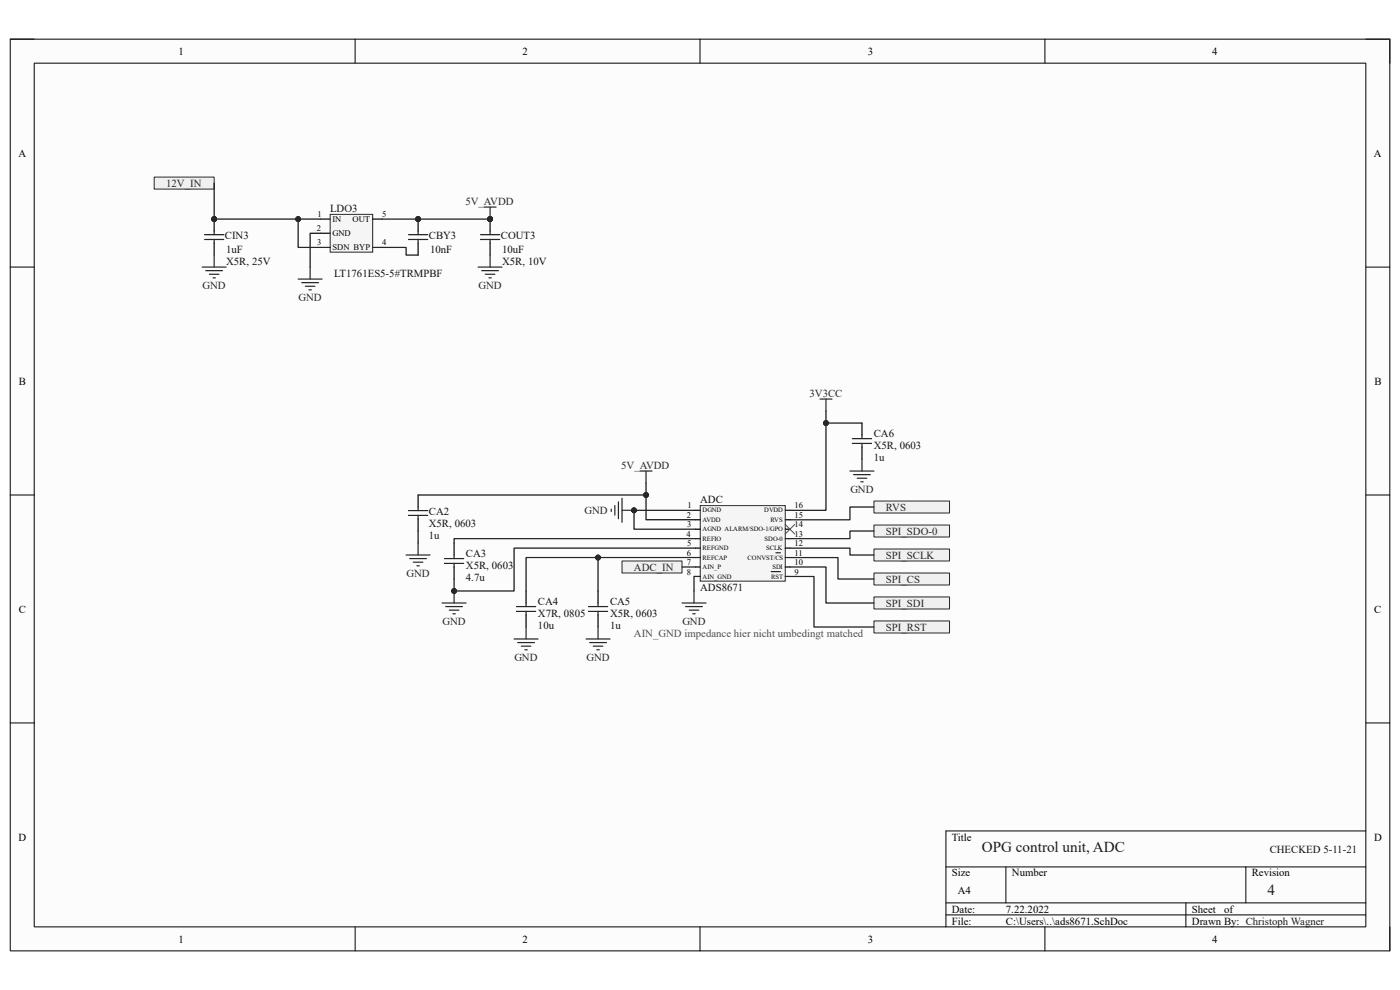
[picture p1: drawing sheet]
<svg xmlns="http://www.w3.org/2000/svg" width="297mm" height="210mm" viewBox="0 0 297 210" stroke-linecap="round" stroke-linejoin="round" font-family="sans-serif">
<path d="M2.2 8.3h292.7v193.4h-292.7z" fill-rule="evenodd" fill="#fcfcfc"/>
<path d="M2.2 8.3h292.7v193.4h-292.7z" fill="none" stroke="#000" stroke-width=".21"/>
<path d="M7.3 13.4h282.5v183.2h-282.5z" fill-rule="evenodd" fill="#fcfcfc"/>
<g fill="none" stroke="#000" stroke-width=".21">
<path d="M2.2 8.3h5.1M7.3 13.4h282.5v183.2h-282.5zM75.3 8.3v5.1M148.5 8.3v5.1M221.7 8.3v5.1M289.8 8.3h5.1v5.1M2.2 56.7h5.1M289.8 56.7h5.1M2.2 105h5.1M289.8 105h5.1M2.2 153.4h5.1M289.8 153.4h5.1"/>
<path d="M289.8 176.3h-89.1v20.3M75.3 196.6v5.1M148.5 196.6v5.1M200.7 183.9h89.1M200.7 191.5h89.1M200.7 194.1h89.1M213.4 183.9v7.6M221.7 196.6v5.1M251.6 191.5v5.1M264.3 183.9v7.6M294.9 196.6v5.1"/>
</g>
<path d="M148.6 107.3h18v16h-18z" fill-rule="evenodd" fill="#f5f5f5"/>
<path d="M148.6 107.3h18v16h-18z" fill="none" stroke="#262626" stroke-width=".21"/>
<g fill="none" stroke="#000" stroke-width=".25">
<path d="M147.6 108.3h1M147.6 110.3h1M147.6 112.3h1M147.6 114.3h1M147.6 116.3h1M147.6 118.3h1M166.6 108.3h1M166.6 110.3h1M166.6 112.3h1M166.6 114.3h1M166.6 116.3h1M166.6 118.3h1"/>
<path d="M147.6 120.3h1M147.6 122.3h1M166.6 120.3h1M166.6 122.3h1"/>
</g>
<path d="M164.6 117.3h1M163.6 121.3h2" fill="none" stroke="#000" stroke-width=".21"/>
<path d="M185.4 111.4h16v2.5h-16z" fill-rule="evenodd" fill="#f0f0f0"/>
<path d="M185.4 111.4h16v2.5h-16z" fill="none" stroke="#262626" stroke-width=".21"/>
<path d="M185.4 116.5h16v2.5h-16z" fill-rule="evenodd" fill="#f0f0f0"/>
<path d="M185.4 116.5h16v2.5h-16z" fill="none" stroke="#262626" stroke-width=".21"/>
<path d="M185.4 121.6h16v2.5h-16z" fill-rule="evenodd" fill="#f0f0f0"/>
<path d="M185.4 121.6h16v2.5h-16z" fill="none" stroke="#262626" stroke-width=".21"/>
<path d="M185.4 126.6h16v2.6h-16z" fill-rule="evenodd" fill="#f0f0f0"/>
<path d="M185.4 126.6h16v2.6h-16z" fill="none" stroke="#262626" stroke-width=".21"/>
<path d="M185.4 131.7h16v2.6h-16z" fill-rule="evenodd" fill="#f0f0f0"/>
<path d="M185.4 131.7h16v2.6h-16z" fill="none" stroke="#262626" stroke-width=".21"/>
<path d="M70 45.5h9.1v8h-9.1z" fill-rule="evenodd" fill="#f5f5f5"/>
<path d="M70 45.5h9.1v8h-9.1z" fill="none" stroke="#262626" stroke-width=".21"/>
<path d="M68 46.5h2M68 49.5h2M68 52.5h2M79.1 46.5h2M79.1 52.5h2" fill="none" stroke="#000" stroke-width=".25"/>
<path d="M102.7 43.9h2.5M104 43.9v2.6" fill="none" stroke="#262626" stroke-width=".25"/>
<circle cx="104" cy="46.5" r=".51" fill="#0e0e0e"/>
<circle cx="104" cy="46.5" r=".51" fill="none" stroke="#0e0e0e" stroke-width=".21"/>
<circle cx="45.4" cy="46.5" r=".51" fill="#0e0e0e"/>
<circle cx="45.4" cy="46.5" r=".51" fill="none" stroke="#0e0e0e" stroke-width=".21"/>
<path d="M45.4 46.5v2.5M45.4 51.6v2.5" fill="none" stroke="#000" stroke-width=".25"/>
<circle cx="45.4" cy="46.5" r=".51" fill="#0e0e0e"/>
<circle cx="45.4" cy="46.5" r=".51" fill="none" stroke="#0e0e0e" stroke-width=".21"/>
<path d="M43.4 49.8h4.1M43.4 50.8h4.1M45.4 49v.8M45.4 50.8v.8" fill="none" stroke="#1c1c1c" stroke-width=".25"/>
<circle cx="104" cy="46.5" r=".51" fill="#0e0e0e"/>
<circle cx="104" cy="46.5" r=".51" fill="none" stroke="#0e0e0e" stroke-width=".21"/>
<path d="M104 46.5v2.5M104 51.6v2.5" fill="none" stroke="#000" stroke-width=".25"/>
<circle cx="104" cy="46.5" r=".51" fill="#0e0e0e"/>
<circle cx="104" cy="46.5" r=".51" fill="none" stroke="#0e0e0e" stroke-width=".21"/>
<path d="M101.9 49.8h4.1M101.9 50.8h4.1M104 49v.8M104 50.8v.8" fill="none" stroke="#1c1c1c" stroke-width=".25"/>
<path d="M42.9 56.7h5.1M43.7 57.4h3.5M44.4 58.2h2.1M45.2 58.9h.5M45.4 54.1v2.6M101.4 56.7h5.1M102.2 57.4h3.6M103 58.2h2M103.7 58.9h.5M104 54.1v2.6" fill="none" stroke="#262626" stroke-width=".25"/>
<circle cx="88.7" cy="46.5" r=".51" fill="#0e0e0e"/>
<circle cx="88.7" cy="46.5" r=".51" fill="none" stroke="#0e0e0e" stroke-width=".21"/>
<path d="M88.7 46.5v2.5M88.7 51.6v2.5" fill="none" stroke="#000" stroke-width=".25"/>
<circle cx="88.7" cy="46.5" r=".51" fill="#0e0e0e"/>
<circle cx="88.7" cy="46.5" r=".51" fill="none" stroke="#0e0e0e" stroke-width=".21"/>
<path d="M86.7 49.8h4M86.7 50.8h4M88.7 49v.8M88.7 50.8v.8" fill="none" stroke="#1c1c1c" stroke-width=".25"/>
<path d="M63.2 59.2h5.1M64 60h3.6M65.8 56.7v2.5M64.8 60.7h2M65.5 61.5h.6" fill="none" stroke="#262626" stroke-width=".25"/>
<path d="M32.7 37.6h12.7v2.5h-12.7z" fill-rule="evenodd" fill="#f0f0f0"/>
<path d="M32.7 37.6h12.7v2.5h-12.7z" fill="none" stroke="#262626" stroke-width=".21"/>
<path d="M174 84.7h2.5M175.2 84.7v2.5" fill="none" stroke="#262626" stroke-width=".25"/>
<path d="M185.4 106.3h16v2.5h-16z" fill-rule="evenodd" fill="#f0f0f0"/>
<path d="M185.4 106.3h16v2.5h-16z" fill="none" stroke="#262626" stroke-width=".21"/>
<path d="M166.6 111.2l2 2.1M168.6 111.2l-2 2.1" fill="none" stroke="#4c4c4c" stroke-width=".21"/>
<path d="M135.8 99.9h2.5M137.1 99.9v2.6M86.2 117.7h5M86.9 118.5h3.6M87.7 119.3h2M88.7 115.2v2.5M129.7 108v.5M130.4 107.2v2.1M131.2 106.5v3.5M132 105.7v5.1M132 108.3h2.5M88.4 120h.6" fill="none" stroke="#262626" stroke-width=".25"/>
<path d="M88.7 105v2.6M88.7 110.1v2.5" fill="none" stroke="#000" stroke-width=".25"/>
<path d="M86.7 108.3h4M86.7 109.3h4M88.7 107.6v.7M88.7 109.3v.8" fill="none" stroke="#1c1c1c" stroke-width=".25"/>
<circle cx="134.5" cy="108.3" r=".51" fill="#0e0e0e"/>
<circle cx="134.5" cy="108.3" r=".51" fill="none" stroke="#0e0e0e" stroke-width=".21"/>
<path d="M96.3 115.2v2.5M96.3 120.3v2.5" fill="none" stroke="#000" stroke-width=".25"/>
<path d="M94.3 118.5h4.1M94.3 119.5h4.1M96.3 117.7v.8M96.3 119.5v.8" fill="none" stroke="#1c1c1c" stroke-width=".25"/>
<path d="M93.8 127.9h5.1M94.6 128.7h3.5M95.3 129.4h2.1M96.1 130.2h.5M96.3 125.4v2.5" fill="none" stroke="#262626" stroke-width=".25"/>
<circle cx="96.3" cy="125.4" r=".51" fill="#0e0e0e"/>
<circle cx="96.3" cy="125.4" r=".51" fill="none" stroke="#0e0e0e" stroke-width=".21"/>
<path d="M111.6 125.4v2.5M111.6 130.5v2.5" fill="none" stroke="#000" stroke-width=".25"/>
<path d="M109.6 128.7h4M109.6 129.7h4M111.6 127.9v.8M111.6 129.7v.8" fill="none" stroke="#1c1c1c" stroke-width=".25"/>
<path d="M132 119h12.7v2.6h-12.7z" fill-rule="evenodd" fill="#f0f0f0"/>
<path d="M132 119h12.7v2.6h-12.7z" fill="none" stroke="#262626" stroke-width=".21"/>
<g fill="none" stroke="#262626" stroke-width=".25">
<path d="M109.1 135.6h5.1M109.8 136.3h3.6M110.6 137.1h2M111.4 137.8h.5M111.6 133v2.6M124.3 135.6h5.1M125.1 136.3h3.6M125.9 137.1h2M126.6 137.8h.5M126.9 133v2.6M144.7 127.9h5.1M145.5 128.7h3.5"/>
<path d="M146.2 129.4h2.1M147 130.2h.5M147.2 125.4v2.5"/>
</g>
<path d="M126.9 125.4v2.5M126.9 130.5v2.5" fill="none" stroke="#000" stroke-width=".25"/>
<path d="M124.8 128.7h4.1M124.8 129.7h4.1M126.9 127.9v.8M126.9 129.7v.8" fill="none" stroke="#1c1c1c" stroke-width=".25"/>
<path d="M81.1 46.5h22.9" fill="none" stroke="#0e0e0e" stroke-width=".25"/>
<circle cx="104" cy="46.5" r=".51" fill="#0e0e0e"/>
<circle cx="104" cy="46.5" r=".51" fill="none" stroke="#0e0e0e" stroke-width=".21"/>
<circle cx="88.7" cy="46.5" r=".51" fill="#0e0e0e"/>
<circle cx="88.7" cy="46.5" r=".51" fill="none" stroke="#0e0e0e" stroke-width=".21"/>
<path d="M63.2 46.5v6h4.8M81.1 52.5h5.1v1.6h2.5" fill="none" stroke="#0e0e0e" stroke-width=".25"/>
<circle cx="63.2" cy="46.5" r=".51" fill="#0e0e0e"/>
<circle cx="63.2" cy="46.5" r=".51" fill="none" stroke="#0e0e0e" stroke-width=".21"/>
<path d="M45.4 38.8v7.7h22.6M68 49.5h-2.2v7.2" fill="none" stroke="#0e0e0e" stroke-width=".25"/>
<circle cx="63.2" cy="46.5" r=".51" fill="#0e0e0e"/>
<circle cx="63.2" cy="46.5" r=".51" fill="none" stroke="#0e0e0e" stroke-width=".21"/>
<circle cx="45.4" cy="46.5" r=".51" fill="#0e0e0e"/>
<circle cx="45.4" cy="46.5" r=".51" fill="none" stroke="#0e0e0e" stroke-width=".21"/>
<path d="M88.7 112.6v2.6M147.6 108.3h-13.1v4h13.1M167.6 116.3h12.7v1.4h5.1M167.6 118.3h10.2v4.5h7.6M185.4 107.6h-5.1v2.7h-12.7M185.4 112.6h-5.1v1.7h-12.7M167.6 120.3h7.6v7.6h10.2M167.6 122.3h5.1v10.7h12.7" fill="none" stroke="#0e0e0e" stroke-width=".25"/>
<circle cx="134.5" cy="108.3" r=".51" fill="#0e0e0e"/>
<circle cx="134.5" cy="108.3" r=".51" fill="none" stroke="#0e0e0e" stroke-width=".21"/>
<path d="M147.6 114.3h-51.3v.9M147.6 116.3h-38.5v9.1h-12.8v-2.6M144.7 120.3h2.9M147.6 122.3h-.4v3.1" fill="none" stroke="#0e0e0e" stroke-width=".25"/>
<circle cx="96.3" cy="125.4" r=".51" fill="#0e0e0e"/>
<circle cx="96.3" cy="125.4" r=".51" fill="none" stroke="#0e0e0e" stroke-width=".21"/>
<path d="M126.9 118.3v7.1" fill="none" stroke="#0e0e0e" stroke-width=".25"/>
<circle cx="126.9" cy="118.3" r=".51" fill="#0e0e0e"/>
<circle cx="126.9" cy="118.3" r=".51" fill="none" stroke="#0e0e0e" stroke-width=".21"/>
<path d="M182.9 89.7v2.6M182.9 94.8v2.6" fill="none" stroke="#000" stroke-width=".25"/>
<path d="M180.8 93h4.1M180.8 94.1h4.1M182.9 92.3v.7M182.9 94.1v.7" fill="none" stroke="#1c1c1c" stroke-width=".25"/>
<path d="M180.3 99.9h5.1M182.9 97.4v2.5M181.1 100.7h3.5M181.9 101.5h2M182.6 102.2h.5" fill="none" stroke="#262626" stroke-width=".25"/>
<path d="M88.7 105h48.4" fill="none" stroke="#0e0e0e" stroke-width=".25"/>
<circle cx="137.1" cy="105" r=".51" fill="#0e0e0e"/>
<circle cx="137.1" cy="105" r=".51" fill="none" stroke="#0e0e0e" stroke-width=".21"/>
<path d="M175.2 89.7h7.7" fill="none" stroke="#0e0e0e" stroke-width=".25"/>
<circle cx="175.2" cy="89.7" r=".51" fill="#0e0e0e"/>
<circle cx="175.2" cy="89.7" r=".51" fill="none" stroke="#0e0e0e" stroke-width=".21"/>
<path d="M147.6 118.3h-36v7.1" fill="none" stroke="#0e0e0e" stroke-width=".25"/>
<circle cx="126.9" cy="118.3" r=".51" fill="#0e0e0e"/>
<circle cx="126.9" cy="118.3" r=".51" fill="none" stroke="#0e0e0e" stroke-width=".21"/>
<path d="M137.1 102.5v7.8h10.5" fill="none" stroke="#0e0e0e" stroke-width=".25"/>
<circle cx="137.1" cy="105" r=".51" fill="#0e0e0e"/>
<circle cx="137.1" cy="105" r=".51" fill="none" stroke="#0e0e0e" stroke-width=".21"/>
<path d="M175.2 87.2v21.1h-7.6" fill="none" stroke="#0e0e0e" stroke-width=".25"/>
<circle cx="175.2" cy="89.7" r=".51" fill="#0e0e0e"/>
<circle cx="175.2" cy="89.7" r=".51" fill="none" stroke="#0e0e0e" stroke-width=".21"/>
<g font-size="3.2" fill="#1c1c1c">
<text x="208.3" y="180.6">OPG control unit, ADC</text>
<text x="268.9" y="189.8">4</text>
</g>
<g font-size="2.3">
<text x="37.9" y="11.6">1</text>
<text x="110.9" y="11.6">2</text>
<text x="184.1" y="11.6">3</text>
<text x="257.2" y="11.6">4</text>
<text x="3.9" y="33.2">A</text>
<text x="291.5" y="33.2">A</text>
<text x="4" y="81.6">B</text>
<text x="291.6" y="81.6">B</text>
<text x="4" y="130">C</text>
<text x="291.5" y="130">C</text>
<text x="3.9" y="178.3">D</text>
<text x="201.9" y="178.3">Title</text>
<text x="291.5" y="178.3">D</text>
<text x="201.9" y="185.9">Size</text>
<text x="214.7" y="185.9">Number</text>
<text x="265.6" y="185.9">Revision</text>
<text x="203.2" y="189.7">A4</text>
<text x="201.9" y="193.6">Date:</text>
<text x="201.9" y="196.1">File:</text>
<text x="213.4" y="193.6">7.22.2022</text>
<text x="213.4" y="196.1">C:\Users\..\ads8671.SchDoc</text>
<text x="252.8" y="193.6">Sheet</text>
<text x="252.9" y="196.1">Drawn By: Christoph Wagner</text>
<text x="259.7" y="193.6">of</text>
<text x="37.9" y="199.9">1</text>
<text x="110.9" y="199.9">2</text>
<text x="184.1" y="199.9">3</text>
<text x="257.2" y="199.9">4</text>
</g>
<g font-size="2.3" fill="#262626">
<text x="35.3" y="39.6">12V_IN</text>
<text x="98.7" y="43.4">5V_AVDD</text>
<text x="43" y="61.3">GND</text>
<text x="63.3" y="63.8">GND</text>
<text x="101.5" y="61.3">GND</text>
<text x="171.7" y="84.2">3V3CC</text>
<text x="131.8" y="99.4">5V_AVDD</text>
<text x="180.4" y="104.5">GND</text>
<text x="124" y="109">GND</text>
<text x="188" y="113.4">SPI_SDO-0</text>
<text x="188" y="108.3">RVS</text>
<text x="188" y="118.5">SPI_SCLK</text>
<text x="86.2" y="122.3">GND</text>
<text x="134.5" y="121">ADC_IN</text>
<text x="188" y="123.6">SPI_CS</text>
<text x="188" y="128.7">SPI_SDI</text>
<text x="93.9" y="132.5">GND</text>
<text x="144.8" y="132.5">GND</text>
<text x="188" y="133.8">SPI_RST</text>
<text x="109.1" y="140.1">GND</text>
<text x="124.4" y="140.1">GND</text>
</g>
<g font-size="2.3" fill="#0e0e0e">
<text x="70" y="45">LDO3</text>
<text x="47.7" y="50.8">CIN3</text>
<text x="48" y="53.6">1uF</text>
<text x="91" y="50.8">CBY3</text>
<text x="91.2" y="53.6">10nF</text>
<text x="106.3" y="50.8">COUT3</text>
<text x="106.5" y="53.6">10uF</text>
<text x="48" y="56.1">X5R, 25V</text>
<text x="70.9" y="58.7">LT1761ES5-5#TRMPBF</text>
<text x="106.5" y="56.1">X5R, 10V</text>
<text x="185.4" y="92.7">CA6</text>
<text x="185.4" y="95.2">X5R, 0603</text>
<text x="185.4" y="97.8">1u</text>
<text x="148.5" y="106.8">ADC</text>
<text x="91" y="109.3">CA2</text>
<text x="91" y="111.9">X5R, 0603</text>
<text x="91" y="114.4">1u</text>
<text x="98.8" y="118.2">CA3</text>
<text x="98.8" y="123.2">4.7u</text>
<text x="98.8" y="120.7">X5R, 0603</text>
<text x="148.5" y="125.3">ADS8671</text>
<text x="114.1" y="128.3">CA4</text>
<text x="114.1" y="130.9">X7R, 0805</text>
<text x="129.4" y="128.3">CA5</text>
<text x="129.4" y="130.9">X5R, 0603</text>
<text x="114.1" y="133.4">10u</text>
<text x="129.4" y="133.4">1u</text>
<text x="269.4" y="180.8">CHECKED 5-11-21</text>
</g>
<text font-size="2.3" fill="#4c4c4c" x="134.5" y="135">AIN_GND impedance hier nicht umbedingt matched</text>
<g font-size="1.8">
<text x="67.4" y="46.1">1</text>
<text x="70.5" y="47.1">IN</text>
<text x="74.8" y="47.1">OUT</text>
<text x="81.1" y="46.1">5</text>
<text x="67.2" y="49.1">2</text>
<text x="67.3" y="52.1">3</text>
<text x="70.5" y="50.1">GND</text>
<text x="70.5" y="53.1">SDN BYP</text>
<text x="81.1" y="52.1">4</text>
<text x="145.8" y="107.9">1</text>
<text x="168.6" y="107.9">16</text>
<text x="145.7" y="113.9">4</text>
<text x="145.7" y="109.9">2</text>
<text x="145.8" y="111.8">3</text>
<text x="168.6" y="113.9">13</text>
<text x="168.6" y="111.8">14</text>
<text x="168.6" y="109.9">15</text>
<text x="145.7" y="117.9">6</text>
<text x="145.7" y="119.9">7</text>
<text x="145.8" y="115.9">5</text>
<text x="168.6" y="119.9">10</text>
<text x="168.6" y="117.9">11</text>
<text x="168.6" y="115.9">12</text>
<text x="145.7" y="121.9">8</text>
<text x="168.6" y="121.9">9</text>
</g>
<g font-size="1.4">
<text x="149.1" y="108.7">DGND</text>
<text x="149.1" y="110.7">AVDD</text>
<text x="149.1" y="112.7">AGND ALARM/SDO-1/GPO</text>
<text x="162.1" y="108.7">DVDD</text>
<text x="163.4" y="110.7">RVS</text>
<text x="149.1" y="114.7">REFIO</text>
<text x="149.1" y="116.7">REFGND</text>
<text x="149.1" y="118.7">REFCAP</text>
<text x="158.6" y="118.7">CONVST/CS</text>
<text x="162.2" y="114.7">SDO-0</text>
<text x="162.5" y="116.7">SCLK</text>
<text x="149.1" y="120.7">AIN_P</text>
<text x="149.1" y="122.7">AIN_GND</text>
<text x="163.6" y="122.7">RST</text>
<text x="163.9" y="120.7">SDI</text>
</g>
</svg>
